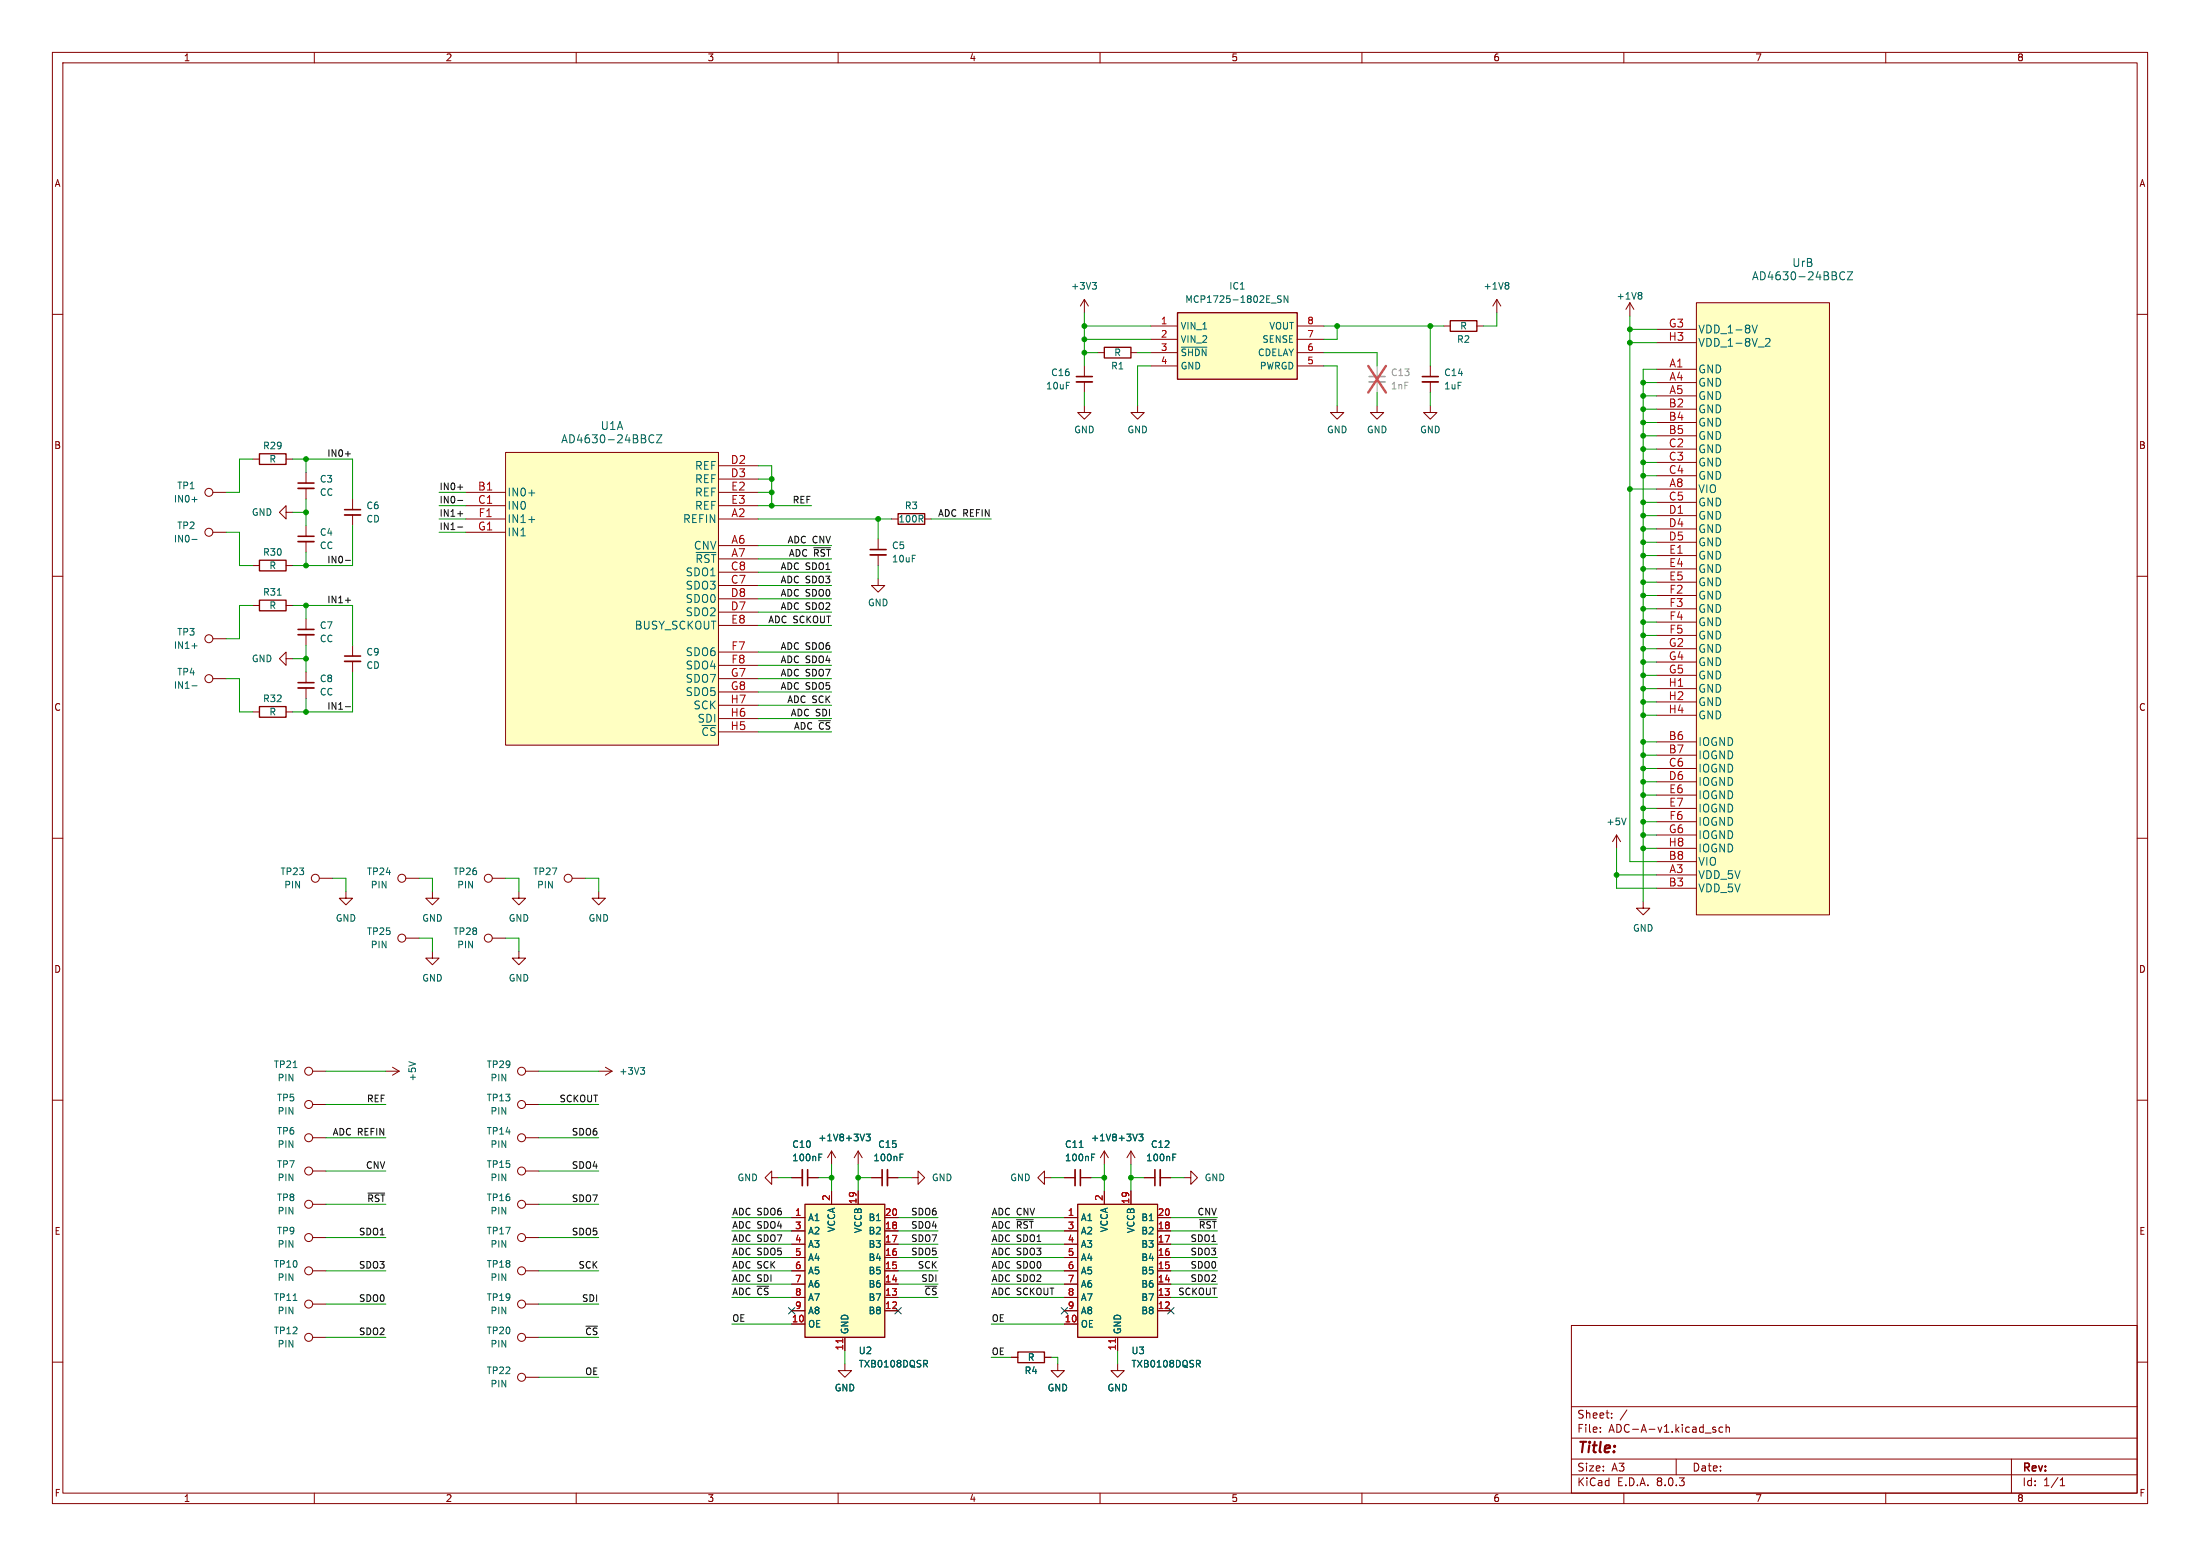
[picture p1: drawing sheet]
<svg xmlns="http://www.w3.org/2000/svg" width="420mm" height="297mm" viewBox="0 0 420 297" stroke-linecap="round" stroke-linejoin="round" font-family="sans-serif">
<g fill="none" stroke="#840000" stroke-width=".19">
<path d="M10 10h400v277h-400zM12 12h396v273h-396zM60 10v2M110 10v2M160 10v2M210 10v2M260 10v2M310 10v2M360 10v2M10 60h2M207 57.2l-.8 1.2M207 57.2v2.5"/>
<path d="M207 57.2l.8 1.2M408 60h2M209.5 67.3h1.3M215.9 67.3h1.3M10 110h2M408 110h2M10 160h2M408 160h2M10 210h2M408 210h2M151.1 224.8h2.1M154.2 224.8h2"/>
<path d="M166.4 224.8h2M169.4 224.8h2M10 260h2M59.7 255.3h2.5M59.7 242.6h2.5M300 253h108v32h-108zM408 260h2M300 278.5h108M300 274.5h108M300 268.5h108M305.5 273.2v.2M305.5 272.5v.1"/>
<path d="M307.7 270.5v.2M307.7 269.8v.1M310.6 269.1l-1.3 1.9M320 278.5v3M327.5 272.5l-.3-.1-.3 .2 .1 .2 .5 .2v.3h-.6M328.9 272.5l-.5-.1-.2 .3 .1 .6h.6M329.5 272.5l.2-.1 .4 .1 .1 .9M329.5 271.9v1.5M384 278.5v6.5M60 285v2M110 285v2M160 285v2"/>
<path d="M210 285v2M260 285v2M300 281.5h108M310 285v2M360 285v2M393.3 283.6h.9M393.3 282.5l.4-.4v1.5"/>
<circle cx="58.9" cy="242.6" r=".76"/>
<circle cx="58.9" cy="255.3" r=".76"/>
</g>
<path d="M153.2 223.3v3M169.4 223.3v3" fill="none" stroke="#840000" stroke-width=".33"/>
<path d="M154.2 223.3v3M168.4 223.3v3" fill="none" stroke="#840000" stroke-width=".3"/>
<path d="M208.5 53.9h.8l-.4 .5M209.1 54.4l.2 .2v.3l-.2 .3M156.3 220.9h.4M156.3 220.3h.6M171.8 220.9h.4M171.8 220.3h.6" fill="none" stroke="#006464" stroke-width=".19"/>
<path d="M210.8 66.3h5.1v2h-5.1z" fill="none" stroke="#840000" stroke-width=".25"/>
<path d="M96.5 86.4h40.7v55.8h-40.7z" fill="#ffffc2"/>
<g fill="none" stroke="#840000" stroke-width=".19">
<path d="M88.9 99.1h7.6M88.9 94h7.6M88.9 96.5h7.6M96.5 86.4h40.7v55.8h-40.7zM137.2 99.1h7.6M137.2 94h7.6M137.2 96.5h7.6M137.2 88.9h7.6M137.2 91.4h7.6M88.9 101.6h7.6M137.2 104.1h7.6M137.2 106.7h7.6"/>
<path d="M137.2 111.8h7.6M137.2 109.2h7.6M137.2 116.8h7.6M137.2 114.3h7.6M137.2 119.4h7.6M137.2 124.5h7.6M137.2 127h7.6M137.2 129.5h7.6M137.2 132.1h7.6M137.2 139.7h7.6M137.2 137.2h7.6M137.2 134.6h7.6"/>
<path d="M226.1 224.8h1.2v-1.3l1.3 1.3-1.3 1.3v-1.3"/>
</g>
<path d="M100.9 94.1h1.2M100.9 99.2h1.2M124 84.3l.4 .2 .4-.1M124.8 83.1l-.4-.1-.4 .2M125.3 83h1l-1 1.5h1M132.9 105.5h3.8" fill="none" stroke="#006464" stroke-width=".19"/>
<path d="M224.8 59.7h22.8v12.7h-22.8z" fill="#ffffc2"/>
<path d="M224.8 59.7h22.8v12.7h-22.8z" fill="none" stroke="#840000" stroke-width=".25"/>
<path d="M219.7 62.2h5.1M219.7 64.8h5.1M219.7 67.3h5.1M219.7 69.9h5.1M247.6 62.2h5.1M247.6 64.8h5.1M247.6 67.3h5.1M247.6 69.9h5.1M99.1 170.2v1.3h1.2l-1.2 1.2-1.3-1.2h1.3M114.3 170.2v1.3h1.3l-1.3 1.2-1.3-1.2h1.3" fill="none" stroke="#840000" stroke-width=".19"/>
<path d="M244.6 56.5h-.5l-.2 .1v.3l.6 .3 .1 .3-.2 .2h-.5M245.9 56.5v1.2l-.8-1.2v1.2M225.5 66.3h4.9" fill="none" stroke="#006464" stroke-width=".19"/>
<path d="M153.7 229.9h15.2v25.4h-15.2z" fill="#ffffc2"/>
<path d="M153.7 229.9h15.2v25.4h-15.2z" fill="none" stroke="#840000" stroke-width=".25"/>
<g fill="none" stroke="#840000" stroke-width=".19">
<path d="M308.6 159.4l-.8 1.3M308.6 159.4v2.5M308.6 159.4l.8 1.3M109.2 167.6h2.6M59.7 210.8h2.5M73.7 204.5h2.5M74.9 203.7l1.3 .8M76.2 204.5l-1.3 .7M151.1 232.4h2.6M151.1 237.5h2.6M151.1 234.9h2.6M158.7 227.3v2.6"/>
<path d="M163.8 227.3v2.6M168.9 232.4h2.5M168.9 237.5h2.5M168.9 234.9h2.5M151.1 252.7h2.6M151.1 250.2h2.6M151.1 247.6h2.6M151.1 245.1h2.6M151.1 242.6h2.6M151.1 240h2.6M161.3 255.3v2.5M168.9 250.2h2.5"/>
<path d="M168.9 247.6h2.5M168.9 245.1h2.5M168.9 242.6h2.5M168.9 240h2.5M161.3 260.3v1.3h1.3l-1.3 1.3-1.3-1.3h1.3"/>
<circle cx="108.5" cy="167.6" r=".76"/>
<circle cx="58.9" cy="210.8" r=".76"/>
</g>
<path d="M160.9 255.6v.7" fill="none" stroke="#a90000" stroke-width=".19"/>
<path d="M310.4 156.2l-.4 1.2M78 202.7l1.3 .4M176.8 259.7l.3 .2-.1 .3-.2 .1M176.6 260.3l.5 .6" fill="none" stroke="#006464" stroke-width=".19"/>
<path d="M205.7 229.9h15.3v25.4h-15.3z" fill="#ffffc2"/>
<path d="M171.4 98h5.1v2.1h-5.1zM205.7 229.9h15.3v25.4h-15.3z" fill="none" stroke="#840000" stroke-width=".25"/>
<g fill="none" stroke="#840000" stroke-width=".19">
<path d="M311.1 57.8l-.7 1.3M311.1 57.8v2.5M311.1 57.8l.8 1.3M207 77.5v1.2h-1.3l1.3 1.3 1.3-1.3h-1.3M207 69.9v2M207 72.9v2M217.2 77.5v1.2h1.2l-1.2 1.3-1.3-1.3h1.3M255.3 77.5v1.2h1.2l-1.2 1.3-1.3-1.3h1.3M170.2 99.1h1.2M176.5 99.1h1.3M61 167.6h2.5M66 170.2v1.3h1.3l-1.3 1.2-1.2-1.2h1.2"/>
<path d="M77.5 167.6h2.5M77.5 179.1h2.5M82.5 170.2v1.3h1.3l-1.3 1.2-1.2-1.2h1.2M94 167.6h2.5M94 179.1h2.5M313.7 172.1v1.3h1.3l-1.3 1.2-1.3-1.2h1.3M82.5 181.6v1.3h1.3l-1.3 1.3-1.2-1.3h1.2M99.1 181.6v1.3h1.2l-1.2 1.3-1.3-1.3h1.3M59.7 204.5h2.5M100.3 204.5h2.6M100.3 210.8h2.6M114.3 204.5h2.5"/>
<path d="M115.6 203.7l1.2 .8M116.8 204.5l-1.2 .7M147.3 224.8v1.3l-1.3-1.3 1.3-1.3v1.3h1.3M199.4 224.8v1.3l-1.3-1.3 1.3-1.3v1.3h1.3M203.2 232.4h2.5M203.2 237.5h2.5M203.2 234.9h2.5M203.2 224.8h2M206.2 224.8h2.1M210.8 227.3v2.6M215.9 227.3v2.6M221 232.4h2.5"/>
<path d="M221 237.5h2.5M221 234.9h2.5M203.2 252.7h2.5M203.2 250.2h2.5M203.2 247.6h2.5M203.2 245.1h2.5M203.2 242.6h2.5M203.2 240h2.5M213.4 255.3v2.5M221 250.2h2.5M221 247.6h2.5M221 245.1h2.5"/>
<path d="M221 242.6h2.5M221 240h2.5M201.9 260.3v1.3h1.3l-1.3 1.3-1.2-1.3h1.2M213.4 260.3v1.3h1.2l-1.2 1.3-1.3-1.3h1.3"/>
<circle cx="60.2" cy="167.6" r=".76"/>
<circle cx="76.7" cy="167.6" r=".76"/>
<circle cx="76.7" cy="179.1" r=".76"/>
<circle cx="93.2" cy="179.1" r=".76"/>
<circle cx="93.2" cy="167.6" r=".76"/>
<circle cx="58.9" cy="204.5" r=".76"/>
<circle cx="99.6" cy="210.8" r=".76"/>
<circle cx="99.6" cy="204.5" r=".76"/>
</g>
<path d="M212.9 255.6v.7" fill="none" stroke="#a90000" stroke-width=".19"/>
<path d="M313.2 55.8l.2 .3-.2 .3 .2 .2v.3l-.2 .2M56 203.8h.7M122.3 203.8h.8l-.5 .5M122.8 204.3l.3 .2v.3l-.3 .2M206 219h.8M208.4 220.9h.4M208.4 220.3h.6M228.9 259.7l.2 .2v.3l-.2 .1M228.7 260.3l.4 .6" fill="none" stroke="#006464" stroke-width=".19"/>
<path d="M205.5 72.9h3M205.2 223.3v3" fill="none" stroke="#840000" stroke-width=".33"/>
<path d="M205.5 71.9h3M206.2 223.3v3" fill="none" stroke="#840000" stroke-width=".3"/>
<path d="M323.8 57.8h25.4v116.8h-25.4z" fill="#ffffc2"/>
<g fill="none" stroke="#840000" stroke-width=".19">
<path d="M285.7 57.2l-.7 1.2M285.7 57.2v2.5M285.7 57.2l.8 1.2M323.8 57.8h25.4v116.8h-25.4zM262.9 77.5v1.2h1.3l-1.3 1.3-1.3-1.3h1.3M273 77.5v1.2h1.3l-1.3 1.3-1.2-1.3h1.2M273 69.9v2M273 72.9v2M275.6 62.2h1.3M281.9 62.2h1.3M316.2 70.5h7.6M316.2 73h7.6"/>
<path d="M316.2 75.6h7.6M316.2 78.1h7.6M316.2 62.9h7.6M316.2 65.4h7.6M40.6 94h2.6M48.3 87.6h1.2M54.6 97.8v-1.3l-1.3 1.3 1.3 1.3v-1.3h1.3M54.6 87.6h1.3M58.4 90.2v2M58.4 93.2v2.1M67.3 95.3v2M67.3 98.3v2"/>
<path d="M316.2 93.3h7.6M316.2 80.6h7.6M316.2 83.2h7.6M316.2 85.7h7.6M316.2 88.3h7.6M316.2 90.8h7.6M316.2 95.9h7.6M316.2 98.4h7.6M40.6 101.6h2.6M48.3 108h1.2M48.3 115.6h1.2M54.6 108h1.3"/>
<path d="M54.6 115.6h1.3M58.4 100.3v2.1M58.4 103.4v2M58.4 118.1v2M167.6 110.5v1.3h1.3l-1.3 1.2-1.2-1.2h1.2M167.6 102.9v2M167.6 105.9v2.1M316.2 101h7.6M316.2 103.5h7.6M316.2 106h7.6M316.2 108.6h7.6M316.2 111.1h7.6"/>
<path d="M316.2 113.7h7.6M316.2 116.2h7.6M316.2 118.7h7.6M40.6 129.5h2.6M40.6 121.9h2.6M48.3 135.9h1.2M54.6 125.7v-1.2l-1.3 1.2 1.3 1.3v-1.3h1.3M54.6 135.9h1.3M58.4 121.2v2M58.4 128.3v2M58.4 131.3v2.1M67.3 123.2v2"/>
<path d="M67.3 126.2v2.1M316.2 121.3h7.6M316.2 123.8h7.6M316.2 126.4h7.6M316.2 128.9h7.6M316.2 131.4h7.6M316.2 134h7.6M316.2 136.5h7.6M316.2 141.6h7.6M316.2 144.1h7.6M316.2 146.7h7.6M316.2 149.2h7.6"/>
<path d="M316.2 151.8h7.6M316.2 154.3h7.6M316.2 156.8h7.6M316.2 159.4h7.6M316.2 167h7.6M316.2 169.5h7.6M316.2 164.5h7.6M316.2 161.9h7.6M59.7 217.2h2.5M100.3 217.2h2.6M158.7 219.7l-.7 1.3M158.7 219.7v2.5"/>
<path d="M158.7 219.7l.8 1.3M163.8 219.7l-.7 1.3M163.8 219.7v2.5M163.8 219.7l.8 1.3M210.8 219.7l-.7 1.3M210.8 219.7v2.5M210.8 219.7l.8 1.3M215.9 219.7l-.8 1.3M215.9 219.7v2.5M215.9 219.7l.8 1.3M59.7 223.5h2.5M59.7 229.9h2.5"/>
<path d="M59.7 236.2h2.5M100.3 223.5h2.6M100.3 229.9h2.6M100.3 236.2h2.6M151.1 224.8h2.1M151.1 232.4h2.6M151.1 237.5h2.6M151.1 234.9h2.6M154.2 224.8h2M158.7 227.3v2.6M163.8 227.3v2.6M166.4 224.8h2"/>
<path d="M168.9 232.4h2.5M168.9 237.5h2.5M168.9 234.9h2.5M169.4 224.8h2M174 224.8h1.3v-1.3l1.2 1.3-1.2 1.3v-1.3M203.2 224.8h2M203.2 232.4h2.5M203.2 237.5h2.5M203.2 234.9h2.5M206.2 224.8h2.1M210.8 227.3v2.6M215.9 227.3v2.6"/>
<path d="M218.4 224.8h2.1M221 232.4h2.5M221 237.5h2.5M221 234.9h2.5M221.5 224.8h2M59.7 248.9h2.5M100.3 242.6h2.6M100.3 248.9h2.6M100.3 255.3h2.6M151.1 242.6h2.6M151.1 252.7h2.6M151.1 250.2h2.6"/>
<path d="M151.1 247.6h2.6M151.1 245.1h2.6M151.1 240h2.6M161.3 255.3v2.5M168.9 242.6h2.5M168.9 250.2h2.5M168.9 247.6h2.5M168.9 245.1h2.5M168.9 240h2.5M193 259.1h1.3M199.4 259.1h1.3M203.2 242.6h2.5"/>
<path d="M203.2 252.7h2.5M203.2 250.2h2.5M203.2 247.6h2.5M203.2 245.1h2.5M203.2 240h2.5M213.4 255.3v2.5M221 242.6h2.5M221 250.2h2.5M221 247.6h2.5M221 245.1h2.5M221 240h2.5M100.3 262.9h2.6"/>
<circle cx="39.9" cy="94" r=".76"/>
<circle cx="39.9" cy="101.6" r=".76"/>
<circle cx="39.9" cy="121.9" r=".76"/>
<circle cx="39.9" cy="129.5" r=".76"/>
<circle cx="58.9" cy="217.2" r=".76"/>
<circle cx="99.6" cy="217.2" r=".76"/>
<circle cx="58.9" cy="236.2" r=".76"/>
<circle cx="58.9" cy="223.5" r=".76"/>
<circle cx="58.9" cy="229.9" r=".76"/>
<circle cx="99.6" cy="229.9" r=".76"/>
<circle cx="99.6" cy="223.5" r=".76"/>
<circle cx="99.6" cy="236.2" r=".76"/>
<circle cx="58.9" cy="248.9" r=".76"/>
<circle cx="99.6" cy="248.9" r=".76"/>
<circle cx="99.6" cy="255.3" r=".76"/>
<circle cx="99.6" cy="242.6" r=".76"/>
<circle cx="99.6" cy="262.9" r=".76"/>
</g>
<g fill="none" stroke="#006464" stroke-width=".19">
<path d="M287.8 53.9l.2 .3-.2 .3 .2 .2v.2l-.2 .3M351.4 53.2l.3 .2 .5-.1M352.2 52h-.1a.55 .55 0 0 0-.7 .1M352.7 51.9h1l-1 1.5h1M334.5 62.1l.5 1.5 .5-1.5M337.1 64.7l.5-.1 .2 .1 .1 .3-.9 1.1h.9M36.6 95.3h1M36.6 103h1M52.9 113.6h.8M36.6 130.9h1M36.6 123.3h1M165.3 216.5h.8l-.4 .5"/>
<path d="M165.9 217l.2 .2v.3l-.2 .2M206 219h.8M217.4 216.5h.8l-.4 .5M218 217l.2 .2v.3l-.2 .2M156.3 220.9h.4M156.3 220.3h.6M171.8 220.9h.4M171.8 220.3h.6M208.4 220.9h.4M208.4 220.3h.6M223.9 220.9h.4M223.9 220.3h.6"/>
<path d="M56 248.2h.7M176.8 259.7l.3 .2-.1 .3-.2 .1M228.9 259.7l.2 .2v.3l-.2 .1M176.6 260.3l.5 .6M228.7 260.3l.4 .6"/>
</g>
<path d="M271.5 72.9h3.1M56.9 93.2h3M65.8 98.3h3M56.9 103.4h3M166.1 105.9h3.1M56.9 121.2h3M56.9 131.3h3M65.8 126.2h3M221.5 223.3v3" fill="none" stroke="#840000" stroke-width=".33"/>
<path d="M271.5 71.9h3.1M56.9 92.2h3M65.8 97.3h3M56.9 102.4h3M166.1 104.9h3.1M56.9 120.1h3M56.9 130.3h3M65.8 125.2h3M220.5 223.3v3" fill="none" stroke="#840000" stroke-width=".3"/>
<path d="M276.9 61.2h5v2h-5zM49.5 86.6h5.1v2h-5.1zM49.5 106.9h5.1v2.1h-5.1zM49.5 114.6h5.1v2h-5.1zM49.5 134.9h5.1v2h-5.1zM194.3 258.1h5.1v2h-5.1z" fill="none" stroke="#840000" stroke-width=".25"/>
<path d="M261.4 72.9h3" fill="none" stroke="#a1a1a1" stroke-width=".33"/>
<path d="M261.4 71.9h3" fill="none" stroke="#a1a1a1" stroke-width=".3"/>
<path d="M262.9 69.9v2M262.9 72.9v2" fill="none" stroke="#a1a1a1" stroke-width=".19"/>
<path d="M261.2 69.9l3.4 5M264.6 69.9l-3.4 5" fill="none" stroke="#e65255" stroke-width=".46"/>
<path d="M65.9 86.6h1M87.4 95.5h.9M87.4 93h.9M87.4 98.1h.9M65.9 114.6h1M65.9 107h1M87.4 100.6h.9M155.3 104.5h3.2M65.9 134.9h1M70.2 227.7h3.2M194.1 232.8h3.1M229 232.8h3.2" fill="none" stroke="#0f0f0f" stroke-width=".19"/>
<g fill="none" stroke="#009600" stroke-width=".19">
<path d="M207 59.7v10.2M285.7 59.7v2.5h-2.5M207 64.8h12.7M207 74.9v2.6M207 67.3h2.5M207 62.2h12.7M217.2 67.3h2.5M219.7 69.9h-2.5v7.6M252.7 67.3h10.2v2.6M252.7 62.2h22.9M252.7 69.9h2.6v7.6M255.3 62.2v2.6h-2.6"/>
<path d="M262.9 74.9v2.6M273 62.2v7.7M273 74.9v2.6M311.1 60.3v104.2h5.1M311.1 62.9h5.1M311.1 65.4h5.1M313.7 73h2.5M313.7 75.6h2.5M313.7 78.1h2.5M316.2 70.5h-2.5v101.6M48.3 87.6h-2.6v6.4h-2.5M55.9 97.8h2.5"/>
<path d="M55.9 87.6h11.4v7.7M58.4 87.6v2.6M58.4 95.3v5M83.8 94h5.1M83.8 96.5h5.1M83.8 99.1h5.1M144.8 88.9h2.5v7.6M144.8 94h2.5M144.8 96.5h10.1M144.8 91.4h2.5M144.8 99.1h25.4M167.6 99.1v3.8"/>
<path d="M177.8 99.1h11.4M311.1 93.3h5.1M313.7 98.4h2.5M313.7 95.9h2.5M313.7 90.8h2.5M313.7 88.3h2.5M313.7 85.7h2.5M313.7 83.2h2.5M313.7 80.6h2.5M43.2 101.6h2.5v6.4h2.6M48.3 115.6h-2.6v6.3h-2.5M55.9 115.6h11.4v7.6"/>
<path d="M58.4 105.4v2.6M58.4 115.6v2.5M67.3 100.3v7.7h-11.4M83.8 101.6h5.1M144.8 119.4h13.9M144.8 116.8h13.9M144.8 114.3h13.9M144.8 106.7h13.9M144.8 111.8h13.9M144.8 109.2h13.9M144.8 104.1h13.9M167.6 108v2.5"/>
<path d="M313.7 111.1h2.5M313.7 113.7h2.5M313.7 108.6h2.5M313.7 103.5h2.5M313.7 116.2h2.5M313.7 118.7h2.5M313.7 101h2.5M313.7 106h2.5M43.2 129.5h2.5v6.4h2.6M55.9 125.7h2.5M58.4 123.2v5.1M58.4 133.4v2.5"/>
<path d="M67.3 128.3v7.6h-11.4M144.8 129.5h13.9M144.8 134.6h13.9M144.8 127h13.9M144.8 132.1h13.9M144.8 124.5h13.9M144.8 139.7h13.9M144.8 137.2h13.9M313.7 134h2.5M313.7 136.5h2.5M313.7 123.8h2.5M313.7 121.3h2.5"/>
<path d="M313.7 126.4h2.5M313.7 131.4h2.5M313.7 128.9h2.5M313.7 149.2h2.5M313.7 151.8h2.5M313.7 146.7h2.5M313.7 141.6h2.5M313.7 159.4h2.5M313.7 156.8h2.5M313.7 154.3h2.5M313.7 144.1h2.5M63.5 167.6h2.5v2.6"/>
<path d="M80 167.6h2.5v2.6M80 179.1h2.5v2.5M96.5 167.6h2.6v2.6M96.5 179.1h2.6v2.5M111.8 167.6h2.5v2.6M308.6 161.9v7.6h7.6M308.6 167h7.6M313.7 161.9h2.5M62.2 217.2h11.5M62.2 210.8h11.5M62.2 204.5h11.5M102.9 217.2h11.4"/>
<path d="M102.9 210.8h11.4M102.9 204.5h11.4M62.2 223.5h11.5M62.2 229.9h11.5M62.2 236.2h11.5M102.9 223.5h11.4M102.9 229.9h11.4M102.9 236.2h11.4M139.7 237.5h11.4M139.7 234.9h11.4M139.7 232.4h11.4M148.6 224.8h2.5"/>
<path d="M156.2 224.8h2.5M158.7 222.2v5.1M163.8 222.2v5.1M163.8 224.8h2.6M171.4 237.5h7.7M171.4 234.9h7.7M171.4 232.4h7.7M171.4 224.8h2.6M189.2 237.5h14M189.2 234.9h14M189.2 232.4h14M200.7 224.8h2.5"/>
<path d="M208.3 224.8h2.5M210.8 222.2v5.1M215.9 224.8h2.5M215.9 222.2v5.1M223.5 237.5h8.9M223.5 234.9h8.9M223.5 232.4h8.9M223.5 224.8h2.6M62.2 242.6h11.5M62.2 255.3h11.5M62.2 248.9h11.5M102.9 242.6h11.4"/>
<path d="M102.9 255.3h11.4M102.9 248.9h11.4M139.7 242.6h11.4M139.7 245.1h11.4M139.7 247.6h11.4M139.7 252.7h11.4M139.7 240h11.4M161.3 257.8v2.5M171.4 242.6h7.7M171.4 245.1h7.7M171.4 247.6h7.7M171.4 240h7.7"/>
<path d="M189.2 242.6h14M189.2 245.1h14M189.2 247.6h14M189.2 252.7h14M189.2 259.1h3.8M189.2 240h14M200.7 259.1h1.2v1.2M213.4 257.8v2.5M223.5 242.6h8.9M223.5 245.1h8.9M223.5 247.6h8.9M223.5 240h8.9"/>
<path d="M102.9 262.9h11.4"/>
</g>
<path d="M150.5 249.6l1.2 1.2M151.7 249.6l-1.2 1.2M170.8 249.6l1.3 1.2M172.1 249.6l-1.3 1.2M202.6 249.6l1.2 1.2M203.8 249.6l-1.2 1.2M222.9 249.6l1.2 1.2M224.1 249.6l-1.2 1.2" fill="none" stroke="#000084" stroke-width=".19"/>
<path d="M160.9 255.6v.7M212.9 255.6v.7" fill="none" stroke="#a90000" stroke-width=".19"/>
<g fill="#009600" stroke="#009600" stroke-width=".19">
<circle cx="313.7" cy="146.7" r=".46"/>
<circle cx="313.7" cy="149.2" r=".46"/>
<circle cx="313.7" cy="151.8" r=".46"/>
<circle cx="215.9" cy="224.8" r=".46"/>
<circle cx="308.6" cy="167" r=".46"/>
<circle cx="313.7" cy="141.6" r=".46"/>
<circle cx="313.7" cy="144.1" r=".46"/>
<circle cx="313.7" cy="136.5" r=".46"/>
<circle cx="313.7" cy="134" r=".46"/>
<circle cx="313.7" cy="159.4" r=".46"/>
<circle cx="313.7" cy="161.9" r=".46"/>
<circle cx="313.7" cy="154.3" r=".46"/>
<circle cx="313.7" cy="156.8" r=".46"/>
<circle cx="313.7" cy="75.6" r=".46"/>
<circle cx="313.7" cy="73" r=".46"/>
<circle cx="313.7" cy="78.1" r=".46"/>
<circle cx="313.7" cy="80.6" r=".46"/>
<circle cx="311.1" cy="65.4" r=".46"/>
<circle cx="311.1" cy="62.9" r=".46"/>
<circle cx="313.7" cy="123.8" r=".46"/>
<circle cx="313.7" cy="121.3" r=".46"/>
<circle cx="313.7" cy="113.7" r=".46"/>
<circle cx="313.7" cy="111.1" r=".46"/>
<circle cx="313.7" cy="126.4" r=".46"/>
<circle cx="313.7" cy="131.4" r=".46"/>
<circle cx="313.7" cy="128.9" r=".46"/>
<circle cx="313.7" cy="108.6" r=".46"/>
<circle cx="313.7" cy="103.5" r=".46"/>
<circle cx="313.7" cy="116.2" r=".46"/>
<circle cx="313.7" cy="118.7" r=".46"/>
<circle cx="313.7" cy="98.4" r=".46"/>
<circle cx="313.7" cy="101" r=".46"/>
<circle cx="313.7" cy="95.9" r=".46"/>
<circle cx="311.1" cy="93.3" r=".46"/>
<circle cx="313.7" cy="85.7" r=".46"/>
<circle cx="313.7" cy="90.8" r=".46"/>
<circle cx="313.7" cy="88.3" r=".46"/>
<circle cx="313.7" cy="83.2" r=".46"/>
<circle cx="313.7" cy="106" r=".46"/>
<circle cx="255.3" cy="62.2" r=".46"/>
<circle cx="207" cy="67.3" r=".46"/>
<circle cx="273" cy="62.2" r=".46"/>
<circle cx="207" cy="62.2" r=".46"/>
<circle cx="207" cy="64.8" r=".46"/>
<circle cx="163.8" cy="224.8" r=".46"/>
<circle cx="158.7" cy="224.8" r=".46"/>
<circle cx="210.8" cy="224.8" r=".46"/>
<circle cx="147.3" cy="96.5" r=".46"/>
<circle cx="147.3" cy="94" r=".46"/>
<circle cx="147.3" cy="91.4" r=".46"/>
<circle cx="58.4" cy="135.9" r=".46"/>
<circle cx="58.4" cy="125.7" r=".46"/>
<circle cx="58.4" cy="97.8" r=".46"/>
<circle cx="58.4" cy="108" r=".46"/>
<circle cx="58.4" cy="87.6" r=".46"/>
<circle cx="58.4" cy="115.6" r=".46"/>
<circle cx="167.6" cy="99.1" r=".46"/>
</g>
<text font-size="2.8" fill="#840000" x="301" y="277.9">Title:</text>
<g font-size="2.1" fill="#006464">
<text x="334.4" y="53.7">AD4630-24BBCZ</text>
<text x="342.1" y="51.2">UrB</text>
<text x="324.1" y="63.8">VDD_1-8V</text>
<text x="324.1" y="71.5">GND</text>
<text x="324.1" y="66.4">VDD_1-8V_2</text>
<text x="324.1" y="74">GND</text>
<text x="324.1" y="76.5">GND</text>
<text x="114.6" y="82.3">U1A</text>
<text x="324.1" y="79.1">GND</text>
<text x="324.1" y="81.6">GND</text>
<text x="107" y="84.8">AD4630-24BBCZ</text>
<text x="132.6" y="89.9">REF</text>
<text x="324.1" y="84.2">GND</text>
<text x="324.1" y="86.7">GND</text>
<text x="324.1" y="89.2">GND</text>
<text x="96.8" y="95">IN0+</text>
<text x="132.6" y="92.4">REF</text>
<text x="132.6" y="95">REF</text>
<text x="324.1" y="94.3">VIO</text>
<text x="324.1" y="91.8">GND</text>
<text x="96.8" y="97.5">IN0</text>
<text x="96.8" y="100">IN1+</text>
<text x="130.3" y="100">REFIN</text>
<text x="132.6" y="97.5">REF</text>
<text x="324.1" y="96.9">GND</text>
<text x="324.1" y="99.4">GND</text>
<text x="324.1" y="101.9">GND</text>
<text x="96.8" y="102.6">IN1</text>
<text x="132.4" y="105.1">CNV</text>
<text x="132.7" y="107.7">~{RST}</text>
<text x="324.1" y="104.5">GND</text>
<text x="324.1" y="107">GND</text>
<text x="130.8" y="112.7">SDO3</text>
<text x="130.8" y="110.2">SDO1</text>
<text x="324.1" y="109.6">GND</text>
<text x="324.1" y="112.1">GND</text>
<text x="130.8" y="117.8">SDO2</text>
<text x="130.8" y="115.3">SDO0</text>
<text x="324.1" y="114.6">GND</text>
<text x="324.1" y="117.2">GND</text>
<text x="324.1" y="119.7">GND</text>
<text x="121.1" y="120.4">BUSY_SCKOUT</text>
<text x="130.8" y="125.4">SDO6</text>
<text x="324.1" y="122.3">GND</text>
<text x="324.1" y="124.8">GND</text>
<text x="130.8" y="128">SDO4</text>
<text x="130.8" y="130.5">SDO7</text>
<text x="324.1" y="127.3">GND</text>
<text x="324.1" y="129.9">GND</text>
<text x="130.8" y="133.1">SDO5</text>
<text x="132.3" y="135.6">SCK</text>
<text x="324.1" y="132.4">GND</text>
<text x="324.1" y="135">GND</text>
<text x="324.1" y="137.5">GND</text>
<text x="133.1" y="138.1">SDI</text>
<text x="133.8" y="140.7">~{CS}</text>
<text x="324.1" y="142.6">IOGND</text>
<text x="324.1" y="145.1">IOGND</text>
<text x="324.1" y="147.7">IOGND</text>
<text x="324.1" y="150.2">IOGND</text>
<text x="324.1" y="152.7">IOGND</text>
<text x="324.1" y="155.3">IOGND</text>
<text x="324.1" y="157.8">IOGND</text>
<text x="324.1" y="160.4">IOGND</text>
<text x="324.1" y="168">VDD_5V</text>
<text x="324.1" y="165.4">VIO</text>
<text x="324.1" y="162.9">IOGND</text>
<text x="324.1" y="170.5">VDD_5V</text>
</g>
<g font-size="2.1" fill="#a90000">
<text x="318.5" y="65.2">H3</text>
<text x="318.5" y="62.6">G3</text>
<text x="318.6" y="70.2">A1</text>
<text x="318.5" y="77.9">B2</text>
<text x="318.6" y="72.8">A4</text>
<text x="318.6" y="75.3">A5</text>
<text x="318.5" y="80.4">B4</text>
<text x="318.5" y="82.9">B5</text>
<text x="139.4" y="88.6">D2</text>
<text x="318.5" y="85.5">C2</text>
<text x="318.5" y="88">C3</text>
<text x="91.2" y="93.7">B1</text>
<text x="139.4" y="91.2">D3</text>
<text x="139.5" y="93.7">E2</text>
<text x="318.5" y="90.6">C4</text>
<text x="318.5" y="95.6">C5</text>
<text x="318.6" y="93.1">A8</text>
<text x="91.2" y="96.3">C1</text>
<text x="91.2" y="101.3">G1</text>
<text x="91.3" y="98.8">F1</text>
<text x="139.5" y="96.3">E3</text>
<text x="139.5" y="98.8">A2</text>
<text x="318.5" y="98.2">D1</text>
<text x="318.5" y="100.7">D4</text>
<text x="139.5" y="103.9">A6</text>
<text x="139.5" y="106.4">A7</text>
<text x="318.5" y="103.3">D5</text>
<text x="318.6" y="105.8">E1</text>
<text x="139.4" y="111.5">C7</text>
<text x="139.4" y="109">C8</text>
<text x="318.6" y="108.3">E4</text>
<text x="318.6" y="110.9">E5</text>
<text x="318.6" y="113.4">F2</text>
<text x="139.4" y="116.6">D7</text>
<text x="139.4" y="114">D8</text>
<text x="139.5" y="119.1">E8</text>
<text x="318.6" y="116">F3</text>
<text x="318.6" y="118.5">F4</text>
<text x="139.5" y="124.2">F7</text>
<text x="318.5" y="123.6">G2</text>
<text x="318.6" y="121">F5</text>
<text x="139.4" y="129.3">G7</text>
<text x="139.4" y="131.8">G8</text>
<text x="139.5" y="126.7">F8</text>
<text x="318.5" y="131.2">H1</text>
<text x="318.5" y="126.1">G4</text>
<text x="318.5" y="128.7">G5</text>
<text x="139.4" y="136.9">H6</text>
<text x="139.4" y="134.4">H7</text>
<text x="318.5" y="133.7">H2</text>
<text x="318.5" y="136.3">H4</text>
<text x="139.4" y="139.4">H5</text>
<text x="318.5" y="141.4">B6</text>
<text x="318.5" y="143.9">B7</text>
<text x="318.5" y="146.4">C6</text>
<text x="318.5" y="149">D6</text>
<text x="318.6" y="151.5">E6</text>
<text x="318.6" y="154.1">E7</text>
<text x="318.5" y="161.7">H8</text>
<text x="318.5" y="159.1">G6</text>
<text x="318.6" y="156.6">F6</text>
<text x="318.5" y="164.2">B8</text>
<text x="318.6" y="166.8">A3</text>
<text x="318.5" y="169.3">B3</text>
</g>
<g font-size="2.1" fill="#840000">
<text x="301" y="273.7">File:</text>
<text x="301" y="271">Sheet:</text>
<text x="307.1" y="273.7">ADC-A-v1.kicad_sch</text>
<text x="301" y="281.1">Size:</text>
<text x="307.6" y="281.1">A3</text>
<text x="323" y="281.1">Date:</text>
<text x="386" y="281.3">Rev:</text>
<text x="301" y="283.9">KiCad</text>
<text x="308.7" y="283.9">E.D.A.</text>
<text x="316.3" y="283.9">8.0.3</text>
<text x="386" y="283.9">Id:</text>
<text x="390.1" y="283.9">1/1</text>
</g>
<g font-size="1.8" fill="#840000">
<text x="35" y="11.9">1</text>
<text x="85" y="11.9">2</text>
<text x="135" y="11.9">3</text>
<text x="185" y="11.9">4</text>
<text x="235" y="11.9">5</text>
<text x="285" y="11.9">6</text>
<text x="335" y="11.9">7</text>
<text x="385" y="11.9">8</text>
<text x="10.3" y="35.9">A</text>
<text x="408.3" y="35.9">A</text>
<text x="10.3" y="85.9">B</text>
<text x="408.2" y="85.9">B</text>
<text x="10.3" y="135.9">C</text>
<text x="408.2" y="135.9">C</text>
<text x="10.3" y="185.9">D</text>
<text x="408.2" y="185.9">D</text>
<text x="10.3" y="235.9">E</text>
<text x="408.3" y="235.9">E</text>
<text x="10.3" y="285.9">F</text>
<text x="35" y="286.9">1</text>
<text x="85" y="286.9">2</text>
<text x="135" y="286.9">3</text>
<text x="185" y="286.9">4</text>
<text x="235" y="286.9">5</text>
<text x="285" y="286.9">6</text>
<text x="335" y="286.9">7</text>
<text x="385" y="286.9">8</text>
<text x="408.3" y="285.9">F</text>
</g>
<g font-size="1.8" fill="#006464">
<text x="204.4" y="55.5">+3V3</text>
<text x="226.2" y="58">MCP1725-1802E_SN</text>
<text x="234.6" y="55.5">IC1</text>
<text x="283.1" y="55.5">+1V8</text>
<text x="308.5" y="57.4">+1V8</text>
<text x="225.3" y="63.1">VIN_1</text>
<text x="225.3" y="65.6">VIN_2</text>
<text x="240.9" y="65.6">SENSE</text>
<text x="242.2" y="63.1">VOUT</text>
<text x="278.1" y="65.6">R2</text>
<text x="278.7" y="63.1">R</text>
<text x="200.6" y="72">C16</text>
<text x="212" y="70.7">R1</text>
<text x="212.6" y="68.2">R</text>
<text x="225.3" y="68.2">~{SHDN}</text>
<text x="225.3" y="70.7">GND</text>
<text x="240" y="68.2">CDELAY</text>
<text x="240.4" y="70.7">PWRGD</text>
<text x="275.6" y="72">C14</text>
<text x="199.6" y="74.5">10uF</text>
<text x="275.6" y="74.5">1uF</text>
<text x="205" y="82.9">GND</text>
<text x="215.1" y="82.9">GND</text>
<text x="253.2" y="82.9">GND</text>
<text x="260.9" y="82.9">GND</text>
<text x="271" y="82.9">GND</text>
<text x="50.1" y="86">R29</text>
<text x="51.3" y="88.5">R</text>
<text x="33.7" y="93.6">TP1</text>
<text x="61" y="92.3">C3</text>
<text x="61" y="94.8">CC</text>
<text x="33.1" y="96.1">IN0+</text>
<text x="33.7" y="101.2">TP2</text>
<text x="48" y="98.7">GND</text>
<text x="69.9" y="97.4">C6</text>
<text x="69.9" y="99.9">CD</text>
<text x="171.4" y="99.9">100R</text>
<text x="172.6" y="97.4">R3</text>
<text x="33.1" y="103.7">IN0-</text>
<text x="50.1" y="106.3">R30</text>
<text x="61" y="102.5">C4</text>
<text x="61" y="105">CC</text>
<text x="170.2" y="105">C5</text>
<text x="170.2" y="107.5">10uF</text>
<text x="50.1" y="113.9">R31</text>
<text x="51.3" y="108.8">R</text>
<text x="51.3" y="116.4">R</text>
<text x="165.6" y="115.9">GND</text>
<text x="33.1" y="124.1">IN1+</text>
<text x="33.7" y="121.5">TP3</text>
<text x="61" y="120.2">C7</text>
<text x="61" y="122.8">CC</text>
<text x="69.9" y="125.3">C9</text>
<text x="33.1" y="131.7">IN1-</text>
<text x="33.7" y="129.1">TP4</text>
<text x="48" y="126.6">GND</text>
<text x="61" y="130.4">C8</text>
<text x="69.9" y="127.9">CD</text>
<text x="50.1" y="134.2">R32</text>
<text x="51.3" y="136.8">R</text>
<text x="61" y="132.9">CC</text>
<text x="306.6" y="157.7">+5V</text>
<text x="53.4" y="167.2">TP23</text>
<text x="70" y="167.2">TP24</text>
<text x="86.5" y="167.2">TP26</text>
<text x="101.7" y="167.2">TP27</text>
<text x="54.2" y="169.8">PIN</text>
<text x="70.7" y="169.8">PIN</text>
<text x="87.2" y="169.8">PIN</text>
<text x="102.4" y="169.8">PIN</text>
<text x="64" y="176.1">GND</text>
<text x="70" y="178.7">TP25</text>
<text x="80.5" y="176.1">GND</text>
<text x="86.5" y="178.7">TP28</text>
<text x="97" y="176.1">GND</text>
<text x="112.3" y="176.1">GND</text>
<text x="311.7" y="178">GND</text>
<text x="70.7" y="181.2">PIN</text>
<text x="87.2" y="181.2">PIN</text>
<text x="80.5" y="187.6">GND</text>
<text x="97" y="187.6">GND</text>
<text x="52.2" y="204.1">TP21</text>
<text x="52.9" y="206.6">PIN</text>
<text x="79.6" y="206.5" transform="rotate(-90 79.6 206.5)">+5V</text>
<text x="92.8" y="204.1">TP29</text>
<text x="93.5" y="206.6">PIN</text>
<text x="118.1" y="205.3">+3V3</text>
<text x="52.8" y="210.4">TP5</text>
<text x="52.9" y="213">PIN</text>
<text x="92.8" y="210.4">TP13</text>
<text x="93.5" y="213">PIN</text>
<text x="52.8" y="216.8">TP6</text>
<text x="52.9" y="219.3">PIN</text>
<text x="92.8" y="216.8">TP14</text>
<text x="93.5" y="219.3">PIN</text>
<text x="151.1" y="221.8">100nF</text>
<text x="151.1" y="219.3">C10</text>
<text x="156.1" y="218">+1V8 +3V3</text>
<text x="166.6" y="221.8">100nF</text>
<text x="167.5" y="219.3">C15</text>
<text x="203.2" y="221.8">100nF</text>
<text x="203.2" y="219.3">C11</text>
<text x="208.2" y="218">+1V8 +3V3</text>
<text x="218.7" y="221.8">100nF</text>
<text x="219.6" y="219.3">C12</text>
<text x="52.8" y="223.1">TP7</text>
<text x="52.9" y="225.7">PIN</text>
<text x="92.8" y="223.1">TP15</text>
<text x="93.5" y="225.7">PIN</text>
<text x="140.7" y="225.7">GND</text>
<text x="177.8" y="225.7">GND</text>
<text x="192.8" y="225.7">GND</text>
<text x="229.9" y="225.7">GND</text>
<text x="52.8" y="229.5">TP8</text>
<text x="52.9" y="232">PIN</text>
<text x="92.8" y="229.5">TP16</text>
<text x="93.5" y="232">PIN</text>
<text x="154.2" y="233.3">A1</text>
<text x="165.7" y="233.3">B1</text>
<text x="206.2" y="233.3">A1</text>
<text x="217.8" y="233.3">B1</text>
<text x="52.8" y="235.8">TP9</text>
<text x="52.9" y="238.4">PIN</text>
<text x="92.8" y="235.8">TP17</text>
<text x="93.5" y="238.4">PIN</text>
<text x="154.2" y="235.8">A2</text>
<text x="154.2" y="238.4">A3</text>
<text x="159.6" y="235.3" transform="rotate(-90 159.6 235.3)">VCCA</text>
<text x="164.7" y="235.5" transform="rotate(-90 164.7 235.5)">VCCB</text>
<text x="165.7" y="238.4">B3</text>
<text x="165.7" y="235.8">B2</text>
<text x="206.2" y="235.8">A2</text>
<text x="206.2" y="238.4">A3</text>
<text x="211.7" y="235.3" transform="rotate(-90 211.7 235.3)">VCCA</text>
<text x="216.8" y="235.5" transform="rotate(-90 216.8 235.5)">VCCB</text>
<text x="217.8" y="238.4">B3</text>
<text x="217.8" y="235.8">B2</text>
<text x="52.2" y="242.2">TP10</text>
<text x="52.9" y="244.7">PIN</text>
<text x="92.8" y="242.2">TP18</text>
<text x="93.5" y="244.7">PIN</text>
<text x="154.2" y="240.9">A4</text>
<text x="154.2" y="243.4">A5</text>
<text x="154.2" y="246">A6</text>
<text x="165.7" y="246">B6</text>
<text x="165.7" y="243.4">B5</text>
<text x="165.7" y="240.9">B4</text>
<text x="206.2" y="240.9">A4</text>
<text x="206.2" y="243.4">A5</text>
<text x="206.2" y="246">A6</text>
<text x="217.8" y="246">B6</text>
<text x="217.8" y="243.4">B5</text>
<text x="217.8" y="240.9">B4</text>
<text x="52.2" y="248.5">TP11</text>
<text x="52.9" y="251.1">PIN</text>
<text x="92.8" y="248.5">TP19</text>
<text x="93.5" y="251.1">PIN</text>
<text x="154.2" y="248.5">A7</text>
<text x="154.2" y="251.1">A8</text>
<text x="165.7" y="251.1">B8</text>
<text x="165.7" y="248.5">B7</text>
<text x="206.2" y="248.5">A7</text>
<text x="206.2" y="251.1">A8</text>
<text x="217.8" y="251.1">B8</text>
<text x="217.8" y="248.5">B7</text>
<text x="52.2" y="254.9">TP12</text>
<text x="52.9" y="257.4">PIN</text>
<text x="92.8" y="254.9">TP20</text>
<text x="93.5" y="257.4">PIN</text>
<text x="154.2" y="253.6">OE</text>
<text x="162.2" y="254.8" transform="rotate(-90 162.2 254.8)">GND</text>
<text x="206.2" y="253.6">OE</text>
<text x="214.2" y="254.8" transform="rotate(-90 214.2 254.8)">GND</text>
<text x="92.8" y="262.5">TP22</text>
<text x="163.8" y="261.2">TXB0108DQSR</text>
<text x="163.8" y="258.7">U2</text>
<text x="195.5" y="262.5">R4</text>
<text x="196.1" y="259.9">R</text>
<text x="215.9" y="261.2">TXB0108DQSR</text>
<text x="215.9" y="258.7">U3</text>
<text x="93.5" y="265">PIN</text>
<text x="159.3" y="265.8">GND</text>
<text x="199.9" y="265.8">GND</text>
<text x="211.3" y="265.8">GND</text>
</g>
<g font-size="1.8" fill="#a90000">
<text x="221.5" y="62">1</text>
<text x="221.5" y="64.5">2</text>
<text x="249.5" y="64.5">7</text>
<text x="249.5" y="62">8</text>
<text x="221.5" y="67.1">3</text>
<text x="221.5" y="69.6">4</text>
<text x="249.5" y="69.6">5</text>
<text x="249.5" y="67.1">6</text>
<text x="151.7" y="232.2">1</text>
<text x="158.5" y="229.3" transform="rotate(-90 158.5 229.3)">2</text>
<text x="163.6" y="229.9" transform="rotate(-90 163.6 229.9)">19</text>
<text x="168.9" y="232.2">20</text>
<text x="203.8" y="232.2">1</text>
<text x="210.6" y="229.3" transform="rotate(-90 210.6 229.3)">2</text>
<text x="215.6" y="229.9" transform="rotate(-90 215.6 229.9)">19</text>
<text x="220.9" y="232.2">20</text>
<text x="151.7" y="234.7">3</text>
<text x="151.7" y="237.2">4</text>
<text x="151.7" y="239.8">5</text>
<text x="168.9" y="239.8">16</text>
<text x="168.9" y="237.2">17</text>
<text x="168.9" y="234.7">18</text>
<text x="203.8" y="234.7">3</text>
<text x="203.8" y="237.2">4</text>
<text x="203.8" y="239.8">5</text>
<text x="220.9" y="239.8">16</text>
<text x="220.9" y="237.2">17</text>
<text x="220.9" y="234.7">18</text>
<text x="151.7" y="242.3">6</text>
<text x="151.7" y="244.9">7</text>
<text x="168.9" y="244.9">14</text>
<text x="168.9" y="242.3">15</text>
<text x="203.8" y="242.3">6</text>
<text x="203.8" y="244.9">7</text>
<text x="220.9" y="244.9">14</text>
<text x="220.9" y="242.3">15</text>
<text x="151.7" y="247.4">8</text>
<text x="151.7" y="249.9">9</text>
<text x="168.9" y="249.9">12</text>
<text x="168.9" y="247.4">13</text>
<text x="203.8" y="247.4">8</text>
<text x="203.8" y="249.9">9</text>
<text x="220.9" y="249.9">12</text>
<text x="220.9" y="247.4">13</text>
<text x="151.1" y="252.5">10</text>
<text x="161" y="257.9" transform="rotate(-90 161 257.9)">11</text>
<text x="203.2" y="252.5">10</text>
<text x="213.1" y="257.9" transform="rotate(-90 213.1 257.9)">11</text>
</g>
<g font-size="1.8" fill="#989898">
<text x="265.4" y="72">C13</text>
<text x="265.4" y="74.5">1nF</text>
</g>
<g font-size="1.8" fill="#0f0f0f">
<text x="62.4" y="87.3">IN0+</text>
<text x="83.8" y="93.6">IN0+</text>
<text x="83.8" y="96.2">IN0-</text>
<text x="83.8" y="101.3">IN1-</text>
<text x="83.8" y="98.7">IN1+</text>
<text x="151.2" y="96.2">REF</text>
<text x="179" y="98.7">ADC REFIN</text>
<text x="62.4" y="107.6">IN0-</text>
<text x="150.3" y="103.8">ADC CNV</text>
<text x="150.5" y="106.3">ADC ~{RST}</text>
<text x="148.9" y="114">ADC SDO0</text>
<text x="148.9" y="111.4">ADC SDO3</text>
<text x="148.9" y="108.9">ADC SDO1</text>
<text x="62.4" y="115.2">IN1+</text>
<text x="146.6" y="119">ADC SCKOUT</text>
<text x="148.9" y="116.5">ADC SDO2</text>
<text x="148.9" y="124.1">ADC SDO6</text>
<text x="148.9" y="131.7">ADC SDO5</text>
<text x="148.9" y="129.2">ADC SDO7</text>
<text x="148.9" y="126.7">ADC SDO4</text>
<text x="62.4" y="135.5">IN1-</text>
<text x="150.2" y="134.3">ADC SCK</text>
<text x="150.9" y="136.8">ADC SDI</text>
<text x="151.5" y="139.4">ADC ~{CS}</text>
<text x="69.9" y="210.5">REF</text>
<text x="106.7" y="210.5">SCKOUT</text>
<text x="63.4" y="216.8">ADC REFIN</text>
<text x="109.1" y="216.8">SDO6</text>
<text x="69.8" y="223.2">CNV</text>
<text x="109.1" y="223.2">SDO4</text>
<text x="70" y="229.5">~{RST}</text>
<text x="109.1" y="229.5">SDO7</text>
<text x="139.7" y="232.1">ADC SDO6</text>
<text x="173.8" y="232.1">SDO6</text>
<text x="189.2" y="232.1">ADC CNV</text>
<text x="228.5" y="232.1">CNV</text>
<text x="68.4" y="235.9">SDO1</text>
<text x="109.1" y="235.9">SDO5</text>
<text x="139.7" y="234.6">ADC SDO4</text>
<text x="139.7" y="239.7">ADC SDO5</text>
<text x="139.7" y="237.1">ADC SDO7</text>
<text x="173.8" y="239.7">SDO5</text>
<text x="173.8" y="237.1">SDO7</text>
<text x="173.8" y="234.6">SDO4</text>
<text x="189.2" y="239.7">ADC SDO3</text>
<text x="189.2" y="237.1">ADC SDO1</text>
<text x="189.2" y="234.6">ADC ~{RST}</text>
<text x="227.2" y="239.7">SDO3</text>
<text x="227.2" y="237.1">SDO1</text>
<text x="228.8" y="234.6">~{RST}</text>
<text x="68.4" y="242.2">SDO3</text>
<text x="110.3" y="242.2">SCK</text>
<text x="139.7" y="244.8">ADC SDI</text>
<text x="139.7" y="242.2">ADC SCK</text>
<text x="175.1" y="242.2">SCK</text>
<text x="175.8" y="244.8">SDI</text>
<text x="189.2" y="242.2">ADC SDO0</text>
<text x="189.2" y="244.8">ADC SDO2</text>
<text x="227.2" y="244.8">SDO2</text>
<text x="227.2" y="242.2">SDO0</text>
<text x="68.4" y="248.6">SDO0</text>
<text x="111" y="248.6">SDI</text>
<text x="139.7" y="247.3">ADC ~{CS}</text>
<text x="176.4" y="247.3">~{CS}</text>
<text x="189.2" y="247.3">ADC SCKOUT</text>
<text x="224.8" y="247.3">SCKOUT</text>
<text x="68.4" y="254.9">SDO2</text>
<text x="111.6" y="254.9">~{CS}</text>
<text x="139.7" y="252.4">OE</text>
<text x="189.2" y="252.4">OE</text>
<text x="111.6" y="262.5">OE</text>
<text x="189.2" y="258.7">OE</text>
</g>
</svg>
